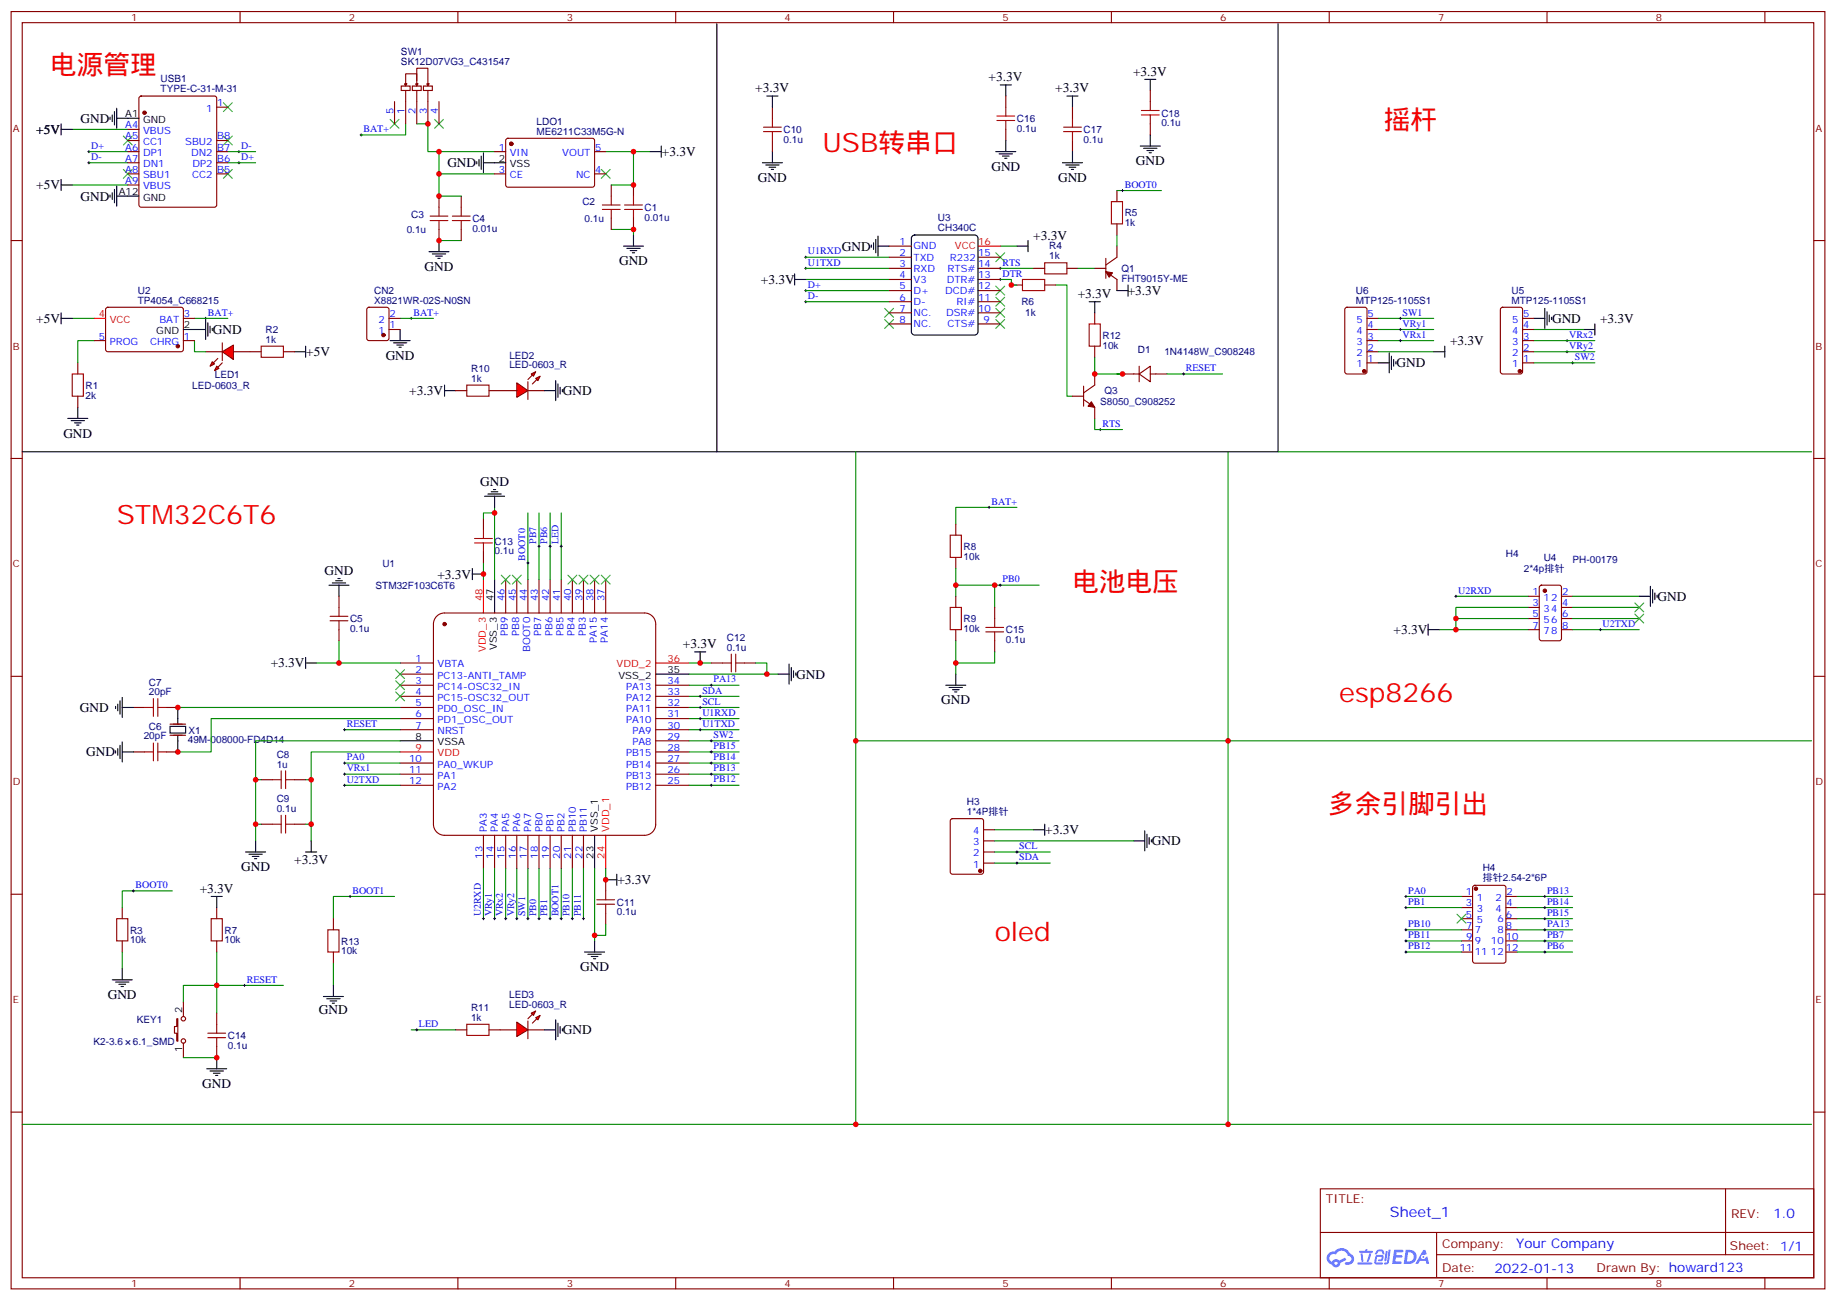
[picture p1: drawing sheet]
<svg xmlns="http://www.w3.org/2000/svg" width="583mm" height="413mm" viewBox="0 0 583 413" stroke-linecap="round" stroke-linejoin="round" font-family="sans-serif">
<g fill="none" stroke="#870000" stroke-width=".35">
<path d="M3.5 3.7h575.8v405.3h-575.8zM7.1 7.2h568.6v398.3h-568.6zM76.2 3.7v3.5M145.3 3.7v3.5M214.5 3.7v3.5M283.6 3.7v3.5M352.8 3.7v3.5M421.9 3.7v3.5M491.1 3.7v3.5M560.2 3.7v3.5M3.5 76.3h3.6M575.7 76.3h3.6"/>
<path d="M3.5 145.5h3.6M575.7 145.5h3.6M3.5 214.6h3.6M575.7 214.6h3.6M3.5 283.8h3.6M575.7 283.8h3.6M3.5 352.9h3.6M575.7 352.9h3.6M419.1 377.3h156.6v28.2h-156.6zM547.7 377.3v20.9M419.1 391.1h156.5M456 398.2h119.6"/>
<path d="M456 391.1v14.1M76.2 405.5v3.5M145.3 405.5v3.5M214.5 405.5v3.5M283.6 405.5v3.5M352.8 405.5v3.5M421.9 405.5v3.5M491.1 405.5v3.5M560.2 405.5v3.5"/>
</g>
<g fill="#5487ff">
<path d="M442.5 396.6h2.6l.3 .2-.1 .5-2 .1-.1 .9h1.6l.4 .4-.4 .4h-1.7l-.2 1.2h1.8l.2 .4-.2 .3-2.8 .1z"/>
<path d="M451.8 396.7h.7l.3 1.3-.6 .3a.74 .74 0 0 0-1.1 .3 .74 .74 0 0 0 .5 1 .74 .74 0 0 0 .9-.6l.5-.3 .6 2.3h-.8l-.2-.9h-1.9l-.5 .9h-.9z"/>
<path d="M439.9 397h.6l-.4 3a.31 .31 0 0 1-.4 .2 .31 .31 0 0 1-.2-.3z"/>
<path d="M440.8 396.6h.6l-.5 3.9a.89 .89 0 0 1-.7 .7 .89 .89 0 0 1-.9-.3l1-.4z"/>
<path d="M437.2 396.7l.6-.2 1.1 .1 .5 1.4-.5 .1-.3-1h-.9l-.7 1-.6-.1z"/>
<path d="M436.8 398.4l1.8-.2a1.04 1.04 0 0 1 .6 1.1 1.04 1.04 0 0 1-.9 .9h-.6a.29 .29 0 0 1-.3-.3 .29 .29 0 0 1 .3-.3h.7l.2-.8-1.5 .1-.3 1.7 1.9 .1a.29 .29 0 0 1 .3 .3 .29 .29 0 0 1-.3 .2h-2l-.4-.3 .2-2z"/>
<path d="M430.9 400.7h4.4a.3 .3 0 0 1 .3 .3 .3 .3 0 0 1-.3 .3h-4.3z"/>
<path d="M434.7 397.7l.6 .1a4 4 0 0 1-1.2 2.7l-.2-.2z"/>
<path d="M431.9 397.8h.6l.3 2.4-.3 .3-.3-.2z"/>
<path d="M431.5 397l1.9-.1 .2-.5h.5l-.1 .5h1.5a.29 .29 0 0 1 .3 .4 .29 .29 0 0 1-.3 .2h-3.9z"/>
<path d="M446.2 396.6l-.6 4.5h1.4a2.27 2.27 0 0 0 2.7-2.3 2.27 2.27 0 0 0-2.7-2.2zM447 397.4a1.5 1.5 0 0 1 1.8 1.5 1.5 1.5 0 0 1-1.9 1.4h-.3z"/>
<path d="M421.8 397.8a2.09 2.09 0 0 0 1 3.5 1.37 1.37 0 0 0 1.5 .9 1.37 1.37 0 0 0 1.1-1.4l1.9-1-.4-.7-1.8 .9a1.4 1.4 0 0 0-2.3 .4 1.32 1.32 0 0 1-.7-1.8 1.32 1.32 0 0 1 2-.5 2.02 2.02 0 0 1 2-1.2 2.02 2.02 0 0 1 1.8 1.6 1.09 1.09 0 0 1 1 1.4 1.09 1.09 0 0 1-1.5 .7 .41 .41 0 0 0-.5 .3 .41 .41 0 0 0 .4 .5 1.89 1.89 0 0 0 2.4-1.2 1.89 1.89 0 0 0-1.2-2.4 2.98 2.98 0 0 0-5-.7l-1 .2zM423.6 400.9a.52 .52 0 0 1 1 0 .52 .52 0 0 1-1 0z"/>
<circle cx="451.8" cy="398.9" r=".28"/>
</g>
<g fill="#870000" stroke="#870000" stroke-width=".35">
<circle cx="141.1" cy="198" r=".53"/>
<circle cx="121.7" cy="106.3" r=".53"/>
<circle cx="162.3" cy="45.6" r=".53"/>
</g>
<g fill="none" stroke="#870000" stroke-width=".35">
<path d="M125.2 32.2v7.1M127.4 27.3h2.8v1.4h-2.8zM128.4 26.6h.7l-.3 .7zM128.8 27v-3.6h3.5v3.9M128.8 28.7v10.6M130.9 27.3h2.8v1.4h-2.8zM131.9 26.6h.7l-.3 .7zM132.3 25.5v-3.8h3.5v5.3M132.3 28.7v10.6M134.4 27.3h2.8v1.4h-2.8zM135.5 26.6h.7l-.4 .7zM135.8 28.7v10.6"/>
<path d="M139.3 32.2v7.1M157 48.1h3.5M157 55.2h3.5M160.7 44.1l.5-.2h27.1l.4 .7v14.4l-.7 .4-27.1-.1-.4-.6v-14.1zM188.7 48.1h3.6M188.7 55.2h3.6M194 58.7v3.5M201.1 58.7v3.5M139.3 62.2v3.6M139.3 72.8v3.5M146.4 62.2v3.6M146.4 72.8v3.5"/>
<path d="M194 69.3v3.5M201.1 69.3v3.5M116.7 97.7l.4-.2h5.7l.6 .4 .1 9.5-.5 .6-5.9 .1-.6-.5-.1-9.4zM79.4 111.6h3.5M90 111.6h3.5M123.5 104.6h3.5M123.5 101h3.5M138.6 195.6a3.5 3.5 0 0 1 2.5-1.1h63.5a3.5 3.5 0 0 1 3.5 3.5v63.5a3.5 3.5 0 0 1-3.5 3.6h-63.5a3.5 3.5 0 0 1-3.5-3.6v-63.5a3.5 3.5 0 0 1 1-2.4zM160.5 183.9v10.6M164 183.9v10.6M167.6 183.9v10.6M171.1 183.9v10.6"/>
<path d="M174.6 183.9v10.6M178.2 183.9v10.6M181.7 183.9v10.6M185.2 183.9v10.6M188.7 183.9v10.6M192.3 183.9v10.6M127 210.4h10.6M127 213.9h10.6M127 217.5h10.6M208.1 217.5h10.6M127 221h10.6M127 224.5h10.6"/>
<path d="M127 228h10.6M127 231.6h10.6M208.1 221h10.6M208.1 224.5h10.6M208.1 228h10.6M208.1 231.6h10.6M208.1 238.6h10.6M208.1 235.1h10.6M127 242.1h10.6M127 245.7h10.6M127 249.2h10.6M208.1 242.1h10.6"/>
<path d="M208.1 245.7h10.6M208.1 249.2h10.6M153.5 265.1v10.6M157 265.1v10.6M160.5 265.1v10.6M164 265.1v10.6M167.6 265.1v10.6M171.1 265.1v10.6M174.6 265.1v10.6M178.2 265.1v10.6M181.7 265.1v10.6M185.2 265.1v10.6"/>
</g>
<g fill="none" stroke="#000" stroke-width=".35">
<path d="M151.3 51.3v.7M152 50.6v2.1M152.8 49.5v4.3M153.5 51.6h7M153.5 48.5v6.3M206.4 48.1h3.5M209.9 46.4v3.5M136.2 79.9h6.3M139.3 76.3v3.6M197.9 78.1h6.4M199 78.8h4.2M200 79.5h2.1"/>
<path d="M201.1 74.6v3.5M137.2 80.6h4.3M138.3 81.3h2.1M139 82h.7M200.7 80.2h.7M93.5 111.6h3.5M97 109.9v3.5M123.8 108.1h6.4M124.9 108.8h4.2M125.9 109.5h2.2M126.6 110.2h.8M127 104.6v3.5"/>
<path d="M157 183.9v10.6M208.1 213.9h10.6M127 235.1h10.6M188.7 265.1v10.6"/>
</g>
<path d="M153.5 183.9v10.6M208.1 210.4h10.6M127 238.6h10.6M192.3 265.1v10.6" fill="none" stroke="#f00" stroke-width=".35"/>
<path d="M114.3 42.8h.7M114.7 42.5v.7M130.2 101h.7M130.5 100.7v.7" fill="none" stroke="#000" stroke-width=".32"/>
<path d="M128.8 39.3v3.5h-14.1M132.3 39.3h3.5v8.8h21.2M139.3 55.2v7h7.1M139.3 48.1v7.1h17.7M192.3 48.1h14.1M201.1 48.1v10.6h-7.1M139.3 76.3h7.1M194 72.8h7.1v1.8M127 101h10.6" fill="none" stroke="#008700" stroke-width=".35"/>
<g fill="none" stroke="#a10000" stroke-width=".35">
<path d="M136.5 70h5.7M136.5 68.6h5.7M139.3 65.8v2.8M139.3 70v2.8M143.6 70h5.6M143.6 68.6h5.6M146.4 65.8v2.8M146.4 70v2.8M191.2 65.1h5.6M191.2 66.5h5.6M194 62.2v2.9M194 66.5v2.8"/>
<path d="M198.3 65.1h5.6M198.3 66.5h5.6M201.1 62.2v2.9M201.1 66.5v2.8M82.9 109.9h7.1v3.5h-7.1z"/>
</g>
<path d="M123.8 37.9l2.8 2.8M126.6 37.9l-2.8 2.8M137.9 37.9l2.9 2.8M140.8 37.9l-2.9 2.8M190.9 53.8l2.8 2.8M193.7 53.8l-2.8 2.8" fill="none" stroke="#3c3" stroke-width=".35"/>
<g fill="#f00" stroke="#870000" stroke-width=".35">
<path d="M70.6 111.6l3.5-2.1v4.6z"/>
<path d="M70.6 108.8v5.6z"/>
</g>
<g fill="#870000" stroke="#870000" stroke-width=".35">
<path d="M70.6 115.1l-1.5 1.5z"/>
<path d="M67.7 115.1l1.4-1.4z"/>
</g>
<g fill="#f00" stroke="#870000" stroke-width=".35">
<path d="M68.8 116.2l.7 .7-1.4 .7z"/>
<path d="M67.4 114.8l.7 .7-1.4 .7z"/>
</g>
<g fill="none" stroke="#870000" stroke-width=".35">
<path d="M44.3 30.7l.5-.2h23.3l.5 .2 .2 .5v33.9l-.2 .5-.5 .2h-23.3l-.5-.3-.2-.4v-33.9zM68.8 34h3.5M245.2 34v3.5M40.6 41.1h3.5M40.6 44.6h3.5M40.6 48.1h3.5M40.6 51.6h3.5M40.6 55.2h3.5M40.6 58.7h3.5M68.8 44.6h3.5M68.8 48.1h3.5M68.8 51.6h3.5"/>
<path d="M68.8 55.2h3.5M245.2 44.6v3.5M282.2 78.1h7.1M354.5 60.5v3.5M354.5 71v3.6M354.5 78.1v3.5l-3.5 2.5M33.7 97.7l.5-.2 23.6 .1 .4 .6-.1 13-.6 .4h-23.6l-.4-.7v-12.7zM282.2 81.6h7.1M282.2 85.2h7.1M282.2 88.7h7.1M282.2 92.2h7.1M282.2 95.7h7.1"/>
<path d="M282.2 99.3h7.1M310.4 81.6h7.1M310.4 85.2h7.1M310.4 88.7h7.1M310.4 92.2h7.1M310.4 95.7h7.1M310.4 99.3h7.1M321 90.5h3.6M328.1 85.2h3.5M331.6 90.5h3.5M338.7 85.2h3.5M347.5 85.2h3.5"/>
<path d="M351 86.2l3.5 2.5v3.5M351 82v6.3M24.7 115.1v3.6M30 108.1h3.5M58.2 108.1h3.5M58.2 101h3.5M65.3 111.6h5.3M74.1 111.6h5.3M282.2 102.8h7.1M310.4 102.8h7.1M347.5 118.7v3.5l-3.5 2.5M24.7 125.7v3.6"/>
<path d="M144.6 124h3.6M155.2 124h3.5M340.4 125.7h3.6M344 122.6v6.3M344 126.8l3.5 2.5v3.5M153.5 164.5v3.6M153.5 175.1v3.5M303.4 166.3v3.5M303.4 176.9v3.5M107.6 189.2v3.6M107.6 199.8v3.5M303.4 189.2v3.6"/>
<path d="M303.4 199.8v3.5M315.7 192.8v3.5M225.8 210.4h3.5M236.4 210.4h3.5M315.7 203.3v3.6M42.3 238.6h3.6M42.3 224.5h3.6M52.9 238.6h3.5M52.9 224.5h3.5M54 229.8h4.9M54 233.3h4.9M82.9 247.4h3.5"/>
<path d="M93.5 247.4h3.5M82.9 261.5h3.5M93.5 261.5h3.5M192.3 279.2v3.5M38.8 288v3.5M38.8 298.6v3.5M68.8 288v3.5M68.8 298.6v3.5M192.3 289.8v3.5M58.2 318v4.6M56.1 323.3h.3v7h-.3v-2.4h-.7v-2.1h.7zM58.2 331v4.6"/>
<path d="M68.8 321.5v3.5M68.8 332.1v3.5"/>
<circle cx="58.2" cy="323.3" r=".71"/>
<circle cx="58.2" cy="330.3" r=".71"/>
</g>
<g fill="none" stroke="#008700" stroke-width=".35">
<path d="M22.9 58.7h17.7M22.9 41.1h17.7M28.2 51.6h12.4M28.2 48.1h12.4M72.3 51.6h8.8M72.3 48.1h8.8M317.5 78.1h5.3M354.5 74.6v3.5M354.5 60.5h14.2M255.8 95.7h26.4M255.8 92.2h26.4M255.8 88.7h26.4"/>
<path d="M255.8 85.2h26.4M255.8 81.6h26.4M317.5 85.2h10.6M317.5 88.7h3.5v1.8h1.8M335.1 90.5h3.6v35.2h1.7M342.2 85.2h5.3M22.9 101h7.1M30 108.1h-5.3v7M61.7 108.1v3.5h3.6M61.7 101h10.6M347.5 113.4v5.3h8.8h-1.8M486.8 115.1h19.4"/>
<path d="M486.8 111.6h19.4M486.8 108.1h19.4M486.8 104.6h15.9M347.5 132.8v3.5h8.8M271.6 143.4v213.4h-264.5M389.8 143.4v91.7h-118.2M405.7 143.4h169.3M153.5 178.6v5.3M157 162.8h-3.5v1.7M157 161v22.9M167.6 162.8v21.1M322.8 161h-19.4v5.3"/>
<path d="M303.4 180.4v8.8M303.4 185.7h26.4M315.7 185.7v7.1M100.5 210.4h26.5M107.6 203.3v7.1M218.7 210.4h7.1M218.7 213.9h28.2M239.9 210.4h3.5v3.5M303.4 203.3v10.6M315.7 206.9v3.5h-12.3M56.4 224.5h70.6M109.4 231.6h17.6"/>
<path d="M127 228h-60v10.6h-10.6M127 235.1h-45.9v31.7M127 238.6h-28.2v28.2M218.7 235.1h15.9M81.1 247.4h1.8M97 247.4h1.8M109.4 245.7h17.6M81.1 261.5h1.8M97 261.5h1.8M157 275.7v15.8M160.5 275.7v15.8M164 275.7v15.8"/>
<path d="M167.6 275.7v15.8M171.1 275.7v15.8M188.7 275.7v22.9M192.3 275.7v3.5M54.7 282.7h-15.9v5.3M192.3 293.3v3.5h-3.6M38.8 302.1v5.3M68.8 302.1v19.4M90 312.7h-31.8v5.3M58.2 335.6h10.6"/>
</g>
<g fill="none" stroke="#000" stroke-width=".35">
<path d="M227.5 7.5v135.9h-220.4M405.7 7.5v135.9h-178.2M19.4 39.3v3.5M34.9 37.2v.7M35.6 36.5v2.1M36.3 35.4v4.3M37 34.4v6.3M37 37.5h7.1M243.4 30.5h3.5M245.2 30.5v3.5M19.4 41.1h3.5M19.4 56.9v3.6"/>
<path d="M19.4 58.7h3.5M37 59.1v6.3M242 51.6h6.4M243.1 52.4h4.2M244.1 53.1h2.1M244.8 53.8h.7M245.2 48.1v3.5M34.9 61.9v.7M35.6 61.2v2.1M36.3 60.1v4.2M37 62.2h7.1M276.6 77.8v.7"/>
<path d="M277.3 77v2.2M278 76v4.2M278.7 78.1h3.5M278.7 74.9v6.4M289.5 75l.8-.4h19.1l.8 .4 .2 .6v29.7l-.4 .8-.6 .2h-19.1l-.8-.5-.2-.5v-29.7zM322.8 78.1h3.5M326.3 76.3v3.6M19.4 99.3v3.5M252.2 88.7h3.6M252.2 86.9v3.6M354.5 92.2h3.6M358.1 90.5v3.5"/>
<path d="M490.4 97.9v6.3M491.1 98.9v4.3M491.8 100v2.1M19.4 101h3.5M58.2 104.6h7.1M65.3 101.4v6.3M66 102.4v4.3M66.7 103.5v2.1M67.4 104.2v.7M486.8 101h3.6M492.5 100.7v.7M502.7 104.6h3.5"/>
<path d="M506.2 102.8v3.5M21.5 132.8h6.4M22.6 133.5h4.2M23.6 134.2h2.2M24.3 134.9h.7M24.7 129.3v3.5M141.1 124h3.5M141.1 122.2v3.5M153.8 157.5h6.4M154.9 156.8h4.2M155.9 156.1h2.1M156.6 155.4h.7"/>
<path d="M157 157.5v3.5M104.4 185.7h6.4M105.5 185h4.2M106.5 184.3h2.2M107.2 183.6h.7M107.6 185.7v3.5M149.9 182.2h3.6M149.9 180.4v3.5M97 210.4h3.5M97 208.6v3.6M220.5 206.9h3.5M222.2 206.9v3.5"/>
<path d="M246.9 213.9h3.6M250.5 210.7v6.4M251.2 211.8v4.2M251.9 212.9v2.1M252.6 213.6v.7M300.2 217.5h6.4M301.3 218.2h4.2M302.3 218.9h2.1M303 219.6h.7M303.4 213.9v3.6M36.7 224.2v.7M36.7 238.3v.7"/>
<path d="M37.4 223.4v2.2M37.4 237.6v2.1M38.1 222.4v4.2M38.1 236.5v4.2M38.8 238.6h3.5M38.8 221.3v6.4M38.8 235.4v6.4M38.8 224.5h3.5M54 230.5h4.9v2.1h-4.9zM56.4 224.5v5.3M56.4 233.3v5.3M78 270.4h6.3"/>
<path d="M79 271.1h4.3M80.1 271.8h2.1M80.8 272.5h.7M81.1 266.8v3.6M97 270.4h3.5M98.8 266.8v3.6M192.3 279.2h3.5M195.8 277.4v3.6M67 284.5h3.6M68.8 284.5v3.5M188.7 298.6v3.5M35.6 310.9h6.4"/>
<path d="M36.7 311.6h4.2M37.7 312.3h2.2M38.5 313.1h.7M38.8 307.4v3.5M185.6 302.1h6.3M186.6 302.8h4.3M187.7 303.5h2.1M188.4 304.2h.7M65.6 339.2h6.4M66.7 339.9h4.2M68.8 335.6v3.6M67.7 340.6h2.1"/>
<path d="M68.4 341.3h.7"/>
</g>
<g fill="none" stroke="#000" stroke-width=".32">
<path d="M27.9 51.6h.7M27.9 48.1h.7M28.2 47.8v.7M28.2 51.3v.7M75.5 51.6h.7M75.5 48.1h.7M75.8 47.8v.7M75.8 51.3v.7M356 60.5h.7M356.3 60.1v.7M255.4 85.2h.7M255.4 95.7h.7"/>
<path d="M255.4 92.2h.7M255.4 81.6h.7M255.8 81.3v.7M255.8 84.8v.7M255.8 91.9v.7M255.8 95.4v.7M317.1 88.7h.8M317.1 85.2h.8M317.5 84.8v.7M317.5 88.3v.7M64.9 101h.7M65.3 100.7v.7"/>
<path d="M497.1 111.6h.7M497.1 108.1h.7M497.4 107.7v.7M497.4 111.3v.7M498.8 115.1h.7M499.2 114.8v.7M348.9 136.3h.7M349.2 136v.7M167.2 178.6h.7M167.6 178.3v.7M313.6 161h.7M314 160.7v.7"/>
<path d="M317.1 185.7h.8M317.5 185.3v.8M109 231.6h.7M109.4 231.2v.7M225.4 235.1h.7M225.8 234.7v.7M109 245.7h.7M109.4 245.3v.7M42 282.7h.7M42.3 282.4v.7M156.6 291.5h.7M157 291.2v.7"/>
<path d="M160.2 291.5h.7M160.5 291.2v.7M163.7 291.5h.7M164 291.2v.7M167.2 291.5h.7M167.6 291.2v.7M170.7 291.5h.7M171.1 291.2v.7M77.3 312.7h.7M77.6 312.3v.8"/>
</g>
<g fill="none" stroke="#a10000" stroke-width=".35">
<path d="M245.2 37.5v2.9M242.4 41.8h5.6M242.4 40.4h5.6M245.2 41.8v2.8M352.8 64h3.5v7h-3.5zM324.6 88.7h7v3.5h-7zM331.6 83.4h7.1v3.5h-7.1zM22.9 118.7h3.6v7h-3.6zM148.2 122.2h7v3.5h-7zM150.6 170.9h5.7M150.6 172.3h5.7M153.5 168.1v2.8"/>
<path d="M153.5 172.3v2.8M301.6 169.8h3.6v7.1h-3.6zM104.8 195.6h5.6M104.8 197h5.6M107.6 192.8v2.8M107.6 197v2.8M301.6 192.8h3.6v7h-3.6zM312.9 199.1h5.7M315.7 196.3v2.8M229.3 210.4h2.8M232.1 207.6v5.6M233.5 210.4h2.9"/>
<path d="M233.5 207.6v5.6M312.9 200.5h5.7M315.7 200.5v2.8M45.9 238.6h2.8M45.9 224.5h2.8M48.7 221.7v5.6M48.7 235.8v5.6M50.1 238.6h2.8M50.1 221.7v5.6M50.1 235.8v5.6M50.1 224.5h2.8M86.4 247.4h2.9"/>
<path d="M89.3 244.6v5.7M89.3 258.7v5.7M90.7 247.4h2.8M90.7 244.6v5.7M90.7 258.7v5.7M86.4 261.5h2.9M90.7 261.5h2.8M37 291.5h3.6v7.1h-3.6zM67 291.5h3.6v7.1h-3.6zM189.4 286.9h5.7M189.4 285.5h5.7M192.3 282.7v2.8"/>
<path d="M192.3 286.9v2.9M66 327.9h5.6M66 329.3h5.6M68.8 325v2.9M68.8 329.3v2.8"/>
</g>
<g fill="#870000" stroke="#870000" stroke-width=".35">
<path d="M346.4 127.5l1.1 1.8-2.1-.4z"/>
<path d="M351 86.2l2.1 .4-1 1.4z"/>
<circle cx="56.4" cy="109.9" r=".53"/>
<circle cx="45.9" cy="35.8" r=".53"/>
</g>
<path d="M310.4 78.1h7.1M30 101h3.5" fill="none" stroke="#f00" stroke-width=".35"/>
<g fill="none" stroke="#3c3" stroke-width=".35">
<path d="M70.9 32.6l2.8 2.8M73.7 32.6l-2.8 2.8M39.2 53.8l2.8 2.8M39.2 43.2l2.8 2.8M42 53.8l-2.8 2.8M42 43.2l-2.8 2.8M70.9 43.2l2.8 2.8M70.9 53.8l2.8 2.8M73.7 43.2l-2.8 2.8M73.7 53.8l-2.8 2.8M280.8 97.9l2.8 2.8M283.6 97.9l-2.8 2.8"/>
<path d="M316.1 97.9l2.8 2.8M316.1 94.3l2.8 2.9M316.1 90.8l2.8 2.8M316.1 80.2l2.8 2.8M318.9 97.9l-2.8 2.8M318.9 94.3l-2.8 2.9M318.9 90.8l-2.8 2.8M318.9 80.2l-2.8 2.8M280.8 101.4l2.8 2.8M283.6 101.4l-2.8 2.8M316.1 101.4l2.8 2.8M318.9 101.4l-2.8 2.8"/>
<path d="M125.6 212.5l2.8 2.8M125.6 216l2.8 2.9M125.6 219.6l2.8 2.8M128.4 212.5l-2.8 2.8M128.4 216l-2.8 2.9M128.4 219.6l-2.8 2.8"/>
</g>
<g fill="#f00" stroke="#870000" stroke-width=".35">
<path d="M164 121.5l3.6 2.5-3.6 2.1z"/>
<path d="M167.6 121.1v5.7z"/>
</g>
<g fill="#870000" stroke="#870000" stroke-width=".35">
<path d="M167.6 120.4l1.4-1.4z"/>
<path d="M169 121.8l1.4-1.4z"/>
</g>
<g fill="#f00" stroke="#870000" stroke-width=".35">
<path d="M168.6 118.7l1.4-.7-.7 1.4z"/>
<path d="M170 120.1l1.4-.7-.7 1.4z"/>
</g>
<g fill="none" stroke="#870000" stroke-width=".35">
<path d="M158.7 124h5.3M167.6 124h5.3M485.1 189.2h3.5M485.1 199.8h3.5M485.1 192.8h3.5M485.1 196.3h3.5M488.8 185.9l.5-.2h5.6l.7 .4 .1 16.5-.5 .7h-5.9l-.6-.4-.1-16.5zM495.7 189.2h3.5M495.7 199.8h3.5M495.7 192.8h3.5M495.7 196.3h3.5M301.9 260l.4-.2h9.2l.7 .4v16.5l-.5 .7h-9.4l-.6-.4-.1-16.5z"/>
<path d="M312.2 273.9h3.5M312.2 270.4h3.5M312.2 266.8h3.5M312.2 263.3h3.5M463.9 298.6h3.5M463.9 295.1h3.5M463.9 291.5h3.5M463.9 288h3.5M463.9 284.5h3.5M467.7 281.2l.4-.2h9.2l.7 .4v23.5l-.4 .7h-9.5l-.6-.4-.1-23.5zM478 298.6h3.5M478 295.1h3.5"/>
<path d="M478 291.5h3.5M478 288h3.5M478 284.5h3.5M463.9 302.1h3.5M478 302.1h3.5M144.6 326.8h3.6M155.2 326.8h3.5"/>
</g>
<g fill="none" stroke="#000" stroke-width=".35">
<path d="M172.9 124h3.5M176.4 120.8v6.3M177.1 121.8v4.3M177.8 122.9v2.1M178.5 123.6v.7M453.3 199.8h3.5M453.3 198v3.6M520.3 189.2h3.6M523.9 186.1v6.3M524.6 187.1v4.2M525.3 188.2v2.1M526 188.9v.7"/>
<path d="M328.1 263.3h3.5M331.6 261.5v3.6M359.8 266.8h3.6M363.4 263.7v6.3M364.1 264.7v4.3M364.8 265.8v2.1M365.5 266.5v.7"/>
</g>
<g fill="none" stroke="#008700" stroke-width=".35">
<path d="M171.1 162.8v21.1M174.6 162.8v21.1M178.2 162.8v21.1M462.1 189.2h23M462.1 196.3h23M462.1 199.8h23M485.1 192.8h-23v7h-5.3M499.2 189.2h21.1M499.2 196.3h21.1M499.2 199.8h21.1M499.2 192.8h21.1M218.7 217.5h15.9"/>
<path d="M218.7 231.6h15.9M218.7 224.5h15.9M218.7 221h15.9M218.7 238.6h15.9M218.7 228h15.9M575 235.1h-185.2v121.7h-118.2M109.4 249.2h17.6M109.4 242.1h17.6M218.7 249.2h15.9M218.7 242.1h15.9M218.7 245.7h15.9M153.5 275.7v15.8"/>
<path d="M174.6 275.7v15.8M178.2 275.7v15.8M181.7 275.7v15.8M185.2 275.7v15.8M315.7 263.3h12.4M315.7 266.8h44.1M315.7 270.4h17.7M315.7 273.9h17.7M446.3 288h17.6M446.3 284.5h17.6M446.3 295.1h17.6M446.3 298.6h17.6"/>
<path d="M481.5 284.5h17.7M481.5 295.1h17.7M481.5 298.6h17.7M481.5 288h17.7M481.5 291.5h17.7M446.3 302.1h17.6M481.5 302.1h17.7M130.5 326.8h14.1M389.8 356.8h185.2"/>
</g>
<g fill="none" stroke="#000" stroke-width=".32">
<path d="M170.7 173.4h.7M171.1 173v.7M174.3 173.4h.7M174.6 173v.7M177.8 173.4h.7M178.2 173v.7M461.8 189.2h.7M462.1 188.9v.7M507.6 199.8h.8M508 199.5v.7M225.4 217.5h.7M225.8 217.1v.7"/>
<path d="M221.9 221h.7M221.9 224.5h.7M221.9 231.6h.7M221.9 228h.7M222.2 220.6v.7M222.2 224.2v.7M222.2 227.7v.7M222.2 231.2v.7M225.4 238.6h.7M225.8 238.3v.7M109 249.2h.7M109 242.1h.7"/>
<path d="M109.4 241.8v.7M109.4 248.8v.8M225.4 249.2h.7M225.4 242.1h.7M225.4 245.7h.7M225.8 241.8v.7M225.8 245.3v.7M225.8 248.8v.8M322.4 270.4h.7M322.4 273.9h.7M322.8 270v.7M322.8 273.5v.7"/>
<path d="M153.1 291.5h.7M153.5 291.2v.7M174.3 291.5h.7M174.6 291.2v.7M177.8 291.5h.7M178.2 291.2v.7M181.3 291.5h.7M181.7 291.2v.7M184.9 291.5h.7M185.2 291.2v.7M445.9 284.5h.7M445.9 288h.7"/>
<path d="M445.9 295.1h.7M445.9 298.6h.7M446.3 284.1v.7M446.3 287.7v.7M446.3 294.7v.7M446.3 298.2v.7M490 291.5h.7M490 284.5h.7M490 288h.7M490 295.1h.7M490 298.6h.7M490.4 284.1v.7"/>
<path d="M490.4 287.7v.7M490.4 291.2v.7M490.4 294.7v.7M490.4 298.2v.7M445.9 302.1h.7M446.3 301.8v.7M490 302.1h.7M490.4 301.8v.7M131.9 326.8h.7M132.3 326.5v.7"/>
</g>
<g fill="#870000" stroke="#870000" stroke-width=".35">
<circle cx="311.1" cy="276.4" r=".53"/>
<circle cx="490.4" cy="187.5" r=".53"/>
<circle cx="468.5" cy="282" r=".53"/>
</g>
<path d="M148.2 325h7v3.6h-7z" fill="none" stroke="#a10000" stroke-width=".35"/>
<g fill="#f00" stroke="#870000" stroke-width=".35">
<path d="M164 324.3l3.6 2.5-3.6 2.1z"/>
<path d="M167.6 324v5.6z"/>
</g>
<g fill="#870000" stroke="#870000" stroke-width=".35">
<path d="M169 321.9l-1.4 1.4z"/>
<path d="M169 324.7l1.4-1.4z"/>
</g>
<g fill="#f00" stroke="#870000" stroke-width=".35">
<path d="M168.6 321.5l1.4-.7-.7 1.4z"/>
<path d="M170 322.9l1.4-.7-.7 1.4z"/>
</g>
<g fill="none" stroke="#870000" stroke-width=".35">
<path d="M319.3 30.5v3.5M340.4 34v3.5M365.1 28.7v3.5M365.1 39.3v3.5M319.3 41.1v3.5M340.4 44.6v3.5M347.5 99.3v3.5M427.1 97.7l.5-.2h5.6l.7 .4v20.1l-.4 .6-5.9 .1-.7-.5v-20zM476.5 97.7l.5-.2h5.6l.7 .4v20.1l-.5 .6-5.8 .1-.7-.5-.1-20zM347.5 109.9v3.5M356.3 118.7h5.3M361.6 118.7l3.5-2.5v4.9z"/>
<path d="M361.6 116.2v4.9M365.1 118.7h5.3M433.9 115.1h3.5M433.9 111.6h3.5M433.9 108.1h3.5M433.9 104.6h3.5M433.9 101h3.5M483.3 115.1h3.5M483.3 111.6h3.5M483.3 108.1h3.5M483.3 104.6h3.5M483.3 101h3.5"/>
<path d="M105.8 291.5v3.6M105.8 302.1v3.5M158.7 326.8h5.3M167.6 326.8h5.3"/>
</g>
<g fill="none" stroke="#000" stroke-width=".35">
<path d="M317.5 27h3.5M319.3 27v3.5M338.7 30.5h3.5M340.4 30.5v3.5M363.4 25.2h3.5M365.1 25.2v3.5M316.1 48.1h6.3M317.1 48.8h4.3M318.2 49.5h2.1M318.9 50.2h.7M319.3 44.6v3.5M337.3 51.6h6.3"/>
<path d="M338.3 52.4h4.2M339.4 53.1h2.1M340.1 53.8h.7M340.4 48.1v3.5M361.9 46.4h6.4M363 47.1h4.2M364.1 47.8h2.1M364.8 48.5h.7M365.1 42.8v3.6M345.7 95.7h3.5M347.5 95.7v3.6M437.4 115.1h3.6"/>
<path d="M441 112v6.3M441.7 113v4.3M442.4 114.1v2.1M443.1 114.8v.7M455.1 111.6h3.5M458.6 109.9v3.5M102.7 316.2h6.3M103.7 316.9h4.2M104.8 317.6h2.1M105.5 318.3h.7M105.8 312.7v3.5M172.9 326.8h3.5"/>
<path d="M176.4 323.6v6.4M177.1 324.7v4.2M177.8 325.8v2.1M178.5 326.5v.7"/>
</g>
<g fill="none" stroke="#a10000" stroke-width=".35">
<path d="M316.4 38.2h5.7M316.4 36.8h5.7M319.3 34v2.8M319.3 38.2v2.9M340.4 37.5v2.9M362.3 36.5h5.6M362.3 35.1h5.6M365.1 32.2v2.9M365.1 36.5v2.8M337.6 41.8h5.7M337.6 40.4h5.7M340.4 41.8v2.8"/>
<path d="M345.7 102.8h3.5v7.1h-3.5zM104.1 295.1h3.5v7h-3.5z"/>
</g>
<path d="M370.4 118.7h17.7M437.4 111.6h17.7M437.4 108.1h17.7M437.4 104.6h17.7M437.4 101h17.7M125.2 284.5h-19.4v7M105.8 305.6v7.1" fill="none" stroke="#008700" stroke-width=".35"/>
<path d="M375.4 118.7h.7M375.7 118.3v.7M444.1 108.1h.8M444.1 104.6h.8M444.1 101h.8M444.5 100.7v.7M444.5 104.2v.7M444.5 107.7v.7M110.8 284.5h.7M111.1 284.1v.7" fill="none" stroke="#000" stroke-width=".32"/>
<g fill="none" stroke="#3c3" stroke-width=".35">
<path d="M159.1 182.5l2.8 2.8M161.9 182.5l-2.8 2.8M162.6 182.5l2.9 2.8M165.5 182.5l-2.9 2.8M180.3 182.5l2.8 2.8M183.1 182.5l-2.8 2.8M183.8 182.5l2.8 2.8M186.6 182.5l-2.8 2.8M187.3 182.5l2.8 2.8M190.1 182.5l-2.8 2.8M190.9 182.5l2.8 2.8M193.7 182.5l-2.8 2.8"/>
<path d="M518.9 191.3l2.9 2.9M518.9 194.9l2.9 2.8M521.8 191.3l-2.9 2.9M521.8 194.9l-2.9 2.8M462.5 290.1l2.8 2.8M465.3 290.1l-2.8 2.8"/>
</g>
<g fill="#870000" stroke="#870000" stroke-width=".35">
<circle cx="482.4" cy="117.8" r=".53"/>
<circle cx="433" cy="117.8" r=".53"/>
</g>
<g fill="#c00">
<circle cx="201.1" cy="72.8" r=".88"/>
<circle cx="139.3" cy="76.3" r=".88"/>
<circle cx="139.3" cy="62.2" r=".88"/>
<circle cx="139.3" cy="55.2" r=".88"/>
<circle cx="201.1" cy="58.7" r=".88"/>
<circle cx="201.1" cy="48.1" r=".88"/>
<circle cx="135.8" cy="39.3" r=".88"/>
<circle cx="139.3" cy="48.1" r=".88"/>
<circle cx="321" cy="90.5" r=".88"/>
<circle cx="107.6" cy="210.4" r=".88"/>
<circle cx="56.4" cy="224.5" r=".88"/>
<circle cx="56.4" cy="238.6" r=".88"/>
<circle cx="98.8" cy="247.4" r=".88"/>
<circle cx="98.8" cy="261.5" r=".88"/>
<circle cx="81.1" cy="247.4" r=".88"/>
<circle cx="81.1" cy="261.5" r=".88"/>
<circle cx="188.7" cy="296.8" r=".88"/>
<circle cx="192.3" cy="279.2" r=".88"/>
<circle cx="243.4" cy="213.9" r=".88"/>
<circle cx="222.3" cy="210.4" r=".88"/>
<circle cx="157" cy="162.8" r=".88"/>
<circle cx="153.5" cy="182.2" r=".88"/>
<circle cx="68.8" cy="312.7" r=".88"/>
<circle cx="68.8" cy="335.6" r=".88"/>
<circle cx="303.4" cy="185.7" r=".88"/>
<circle cx="271.6" cy="235.1" r=".88"/>
<circle cx="315.7" cy="185.7" r=".88"/>
<circle cx="303.4" cy="210.4" r=".88"/>
<circle cx="271.6" cy="356.8" r=".88"/>
<circle cx="389.8" cy="235.1" r=".88"/>
<circle cx="462.1" cy="196.3" r=".88"/>
<circle cx="462.1" cy="199.8" r=".88"/>
<circle cx="389.8" cy="356.8" r=".88"/>
<circle cx="356.3" cy="118.7" r=".88"/>
<circle cx="347.5" cy="118.7" r=".88"/>
</g>
<g font-size="8.5" fill="#f00">
<text x="15.9" y="23.4">电源管理</text>
<text x="439.2" y="41.1">摇杆</text>
<text x="261.1" y="48.1">USB转串口</text>
<text x="37" y="166.3">STM32C6T6</text>
<text x="340.4" y="187.5">电池电压</text>
<text x="425.1" y="222.7">esp8266</text>
<text x="421.6" y="258">多余引脚引出</text>
<text x="315.7" y="298.6">oled</text>
</g>
<text font-size="4.6" fill="#00f" x="441.2" y="386.3">Sheet_1</text>
<g font-size="4.2">
<text x="239.7" y="29.3">+3.3V</text>
<text x="313.8" y="25.8">+3.3V</text>
<text x="335" y="29.3">+3.3V</text>
<text x="359.7" y="24">+3.3V</text>
<text x="25.6" y="38.9">GND</text>
<text x="11.5" y="42.5">+5V</text>
<text x="142" y="53.1">GND</text>
<text x="210.1" y="49.6">+3.3V</text>
<text x="360.5" y="52.5">GND</text>
<text x="240.6" y="57.8">GND</text>
<text x="314.7" y="54.2">GND</text>
<text x="335.9" y="57.8">GND</text>
<text x="11.5" y="60.1">+5V</text>
<text x="25.6" y="63.6">GND</text>
<text x="328" y="76.1">+3.3V</text>
<text x="267.2" y="79.6">GND</text>
<text x="134.8" y="86">GND</text>
<text x="196.5" y="84.2">GND</text>
<text x="241.6" y="90.2">+3.3V</text>
<text x="342.1" y="94.7">+3.3V</text>
<text x="358" y="93.7">+3.3V</text>
<text x="11.5" y="102.5">+5V</text>
<text x="67.6" y="106">GND</text>
<text x="492.7" y="102.4">GND</text>
<text x="507.9" y="102.5">+3.3V</text>
<text x="97.2" y="113.1">+5V</text>
<text x="460.3" y="109.6">+3.3V</text>
<text x="122.4" y="114.2">GND</text>
<text x="443.3" y="116.6">GND</text>
<text x="129.9" y="125.5">+3.3V</text>
<text x="178.7" y="125.4">GND</text>
<text x="20.1" y="138.9">GND</text>
<text x="152.4" y="154.2">GND</text>
<text x="103" y="182.4">GND</text>
<text x="138.8" y="183.6">+3.3V</text>
<text x="526.2" y="190.6">GND</text>
<text x="442.4" y="201.2">+3.3V</text>
<text x="216.8" y="205.7">+3.3V</text>
<text x="85.9" y="211.8">+3.3V</text>
<text x="252.8" y="215.3">GND</text>
<text x="25.4" y="225.9">GND</text>
<text x="298.8" y="223.4">GND</text>
<text x="27.3" y="240">GND</text>
<text x="331.8" y="264.7">+3.3V</text>
<text x="365.7" y="268.2">GND</text>
<text x="93.4" y="274.2">+3.3V</text>
<text x="76.5" y="276.3">GND</text>
<text x="196" y="280.6">+3.3V</text>
<text x="63.4" y="283.5">+3.3V</text>
<text x="184.1" y="308.1">GND</text>
<text x="34.2" y="316.9">GND</text>
<text x="101.2" y="321.9">GND</text>
<text x="178.7" y="328.2">GND</text>
<text x="64.2" y="345.1">GND</text>
</g>
<g font-size="4.2" fill="#00f">
<text x="562.9" y="386.5">1.0</text>
<text x="481.3" y="396.1">Your Company</text>
<text x="474.4" y="403.9">2022-01-13</text>
</g>
<g font-size="3.9" fill="#800">
<text x="420.9" y="381.8">TITLE:</text>
<text x="549.5" y="386.5">REV:</text>
<text x="457.8" y="396">Company:</text>
<text x="549.1" y="396.7">Sheet: 1/1</text>
<text x="457.8" y="403.7">Date:</text>
<text x="506.8" y="403.8">Drawn By: howard123</text>
</g>
<g font-size="3.2" fill="#800">
<text x="41.6" y="6.7">1</text>
<text x="110.8" y="6.7">2</text>
<text x="179.9" y="6.7">3</text>
<text x="249.1" y="6.7">4</text>
<text x="318.2" y="6.7">5</text>
<text x="387.3" y="6.7">6</text>
<text x="456.5" y="6.7">7</text>
<text x="525.6" y="6.7">8</text>
<text x="4.1" y="41.8">A</text>
<text x="576.3" y="41.8">A</text>
<text x="4.1" y="110.9">B</text>
<text x="576.3" y="110.9">B</text>
<text x="4.1" y="180.1">C</text>
<text x="576.3" y="180.1">C</text>
<text x="4.1" y="249.2">D</text>
<text x="576.3" y="249.2">D</text>
<text x="4.1" y="318.3">E</text>
<text x="576.3" y="318.3">E</text>
<text x="41.6" y="408.5">1</text>
<text x="110.8" y="408.5">2</text>
<text x="179.9" y="408.5">3</text>
<text x="249.1" y="408.5">4</text>
<text x="318.2" y="408.5">5</text>
<text x="387.3" y="408.5">6</text>
<text x="456.5" y="408.5">7</text>
<text x="525.6" y="408.5">8</text>
</g>
<g font-size="3.2" fill="#000080">
<text x="127.3" y="17.5">SW1</text>
<text x="127.3" y="20.6">SK12D07VG3_C431547</text>
<text x="51" y="29.2">TYPE-C-31-M-31</text>
<text x="51" y="26">USB1</text>
<text x="170.3" y="39.8">LDO1</text>
<text x="322.8" y="41.8">0.1u</text>
<text x="322.8" y="38.7">C16</text>
<text x="368.7" y="40.1">0.1u</text>
<text x="368.7" y="37">C18</text>
<text x="170.3" y="42.8">ME6211C33M5G-N</text>
<text x="248.7" y="45.3">0.1u</text>
<text x="248.7" y="42.3">C10</text>
<text x="344" y="45.3">0.1u</text>
<text x="344" y="42.3">C17</text>
<text x="184.9" y="65.1">C2</text>
<text x="130.5" y="69.3">C3</text>
<text x="149.9" y="70.4">C4</text>
<text x="185.5" y="70.4">0.1u</text>
<text x="204.6" y="70.1">0.01u</text>
<text x="204.6" y="66.9">C1</text>
<text x="297.7" y="70.1">U3</text>
<text x="357" y="71.8">1k</text>
<text x="357" y="68.7">R5</text>
<text x="129.1" y="73.9">0.1u</text>
<text x="149.9" y="73.6">0.01u</text>
<text x="297.7" y="73.3">CH340C</text>
<text x="333" y="82.3">1k</text>
<text x="333" y="79.2">R4</text>
<text x="356" y="89.5">FHT9015Y-ME</text>
<text x="356" y="86.3">Q1</text>
<text x="43.8" y="93.3">U2</text>
<text x="118.8" y="93.4">CN2</text>
<text x="430.4" y="93.3">U6</text>
<text x="479.8" y="93.3">U5</text>
<text x="43.8" y="96.4">TP4054_C668215</text>
<text x="118.8" y="96.4">X8821WR-02S-N0SN</text>
<text x="324.2" y="96.9">R6</text>
<text x="325.4" y="100.4">1k</text>
<text x="430.4" y="96.4">MTP125-1105S1</text>
<text x="479.8" y="96.4">MTP125-1105S1</text>
<text x="84.3" y="105.6">R2</text>
<text x="350" y="107.5">R12</text>
<text x="84.3" y="108.8">1k</text>
<text x="161.7" y="113.8">LED2</text>
<text x="350" y="110.6">10k</text>
<text x="361.2" y="112.1">D1</text>
<text x="369.6" y="112.7">1N4148W_C908248</text>
<text x="68.2" y="119.8">LED1</text>
<text x="149.6" y="118.1">R10</text>
<text x="161.7" y="116.9">LED-0603_R</text>
<text x="27.2" y="123.3">R1</text>
<text x="61" y="123.3">LED-0603_R</text>
<text x="149.6" y="121.1">1k</text>
<text x="350.6" y="125.1">Q3</text>
<text x="27.2" y="126.5">2k</text>
<text x="349.2" y="128.6">S8050_C908252</text>
<text x="157" y="172.8">C13</text>
<text x="121.4" y="179.9">U1</text>
<text x="157" y="175.9">0.1u</text>
<text x="305.9" y="177.7">10k</text>
<text x="305.9" y="174.5">R8</text>
<text x="478" y="176.9">H4</text>
<text x="490" y="178">U4</text>
<text x="499.2" y="178.6">PH-00179</text>
<text x="483.7" y="181.6">2*4p排针</text>
<text x="119.2" y="186.9">STM32F103C6T6</text>
<text x="111.1" y="197.5">C5</text>
<text x="305.9" y="197.4">R9</text>
<text x="111.1" y="200.6">0.1u</text>
<text x="230.7" y="203.4">C12</text>
<text x="305.9" y="200.6">10k</text>
<text x="319.3" y="201">C15</text>
<text x="230.7" y="206.5">0.1u</text>
<text x="319.3" y="204.1">0.1u</text>
<text x="47.3" y="220.6">20pF</text>
<text x="47.3" y="217.6">C7</text>
<text x="47.3" y="231.7">C6</text>
<text x="59.8" y="232.8">X1</text>
<text x="45.6" y="234.5">20pF</text>
<text x="59.6" y="235.8">49M-008000-FD4D14</text>
<text x="87.9" y="243.6">1u</text>
<text x="87.9" y="240.5">C8</text>
<text x="87.9" y="257.7">0.1u</text>
<text x="87.9" y="254.6">C9</text>
<text x="306.9" y="255.5">H3</text>
<text x="306.9" y="258.7">1*4P排针</text>
<text x="470.7" y="279.7">排针2.54-2*6P</text>
<text x="470.7" y="276.5">H4</text>
<text x="195.8" y="287.5">C11</text>
<text x="195.8" y="290.5">0.1u</text>
<text x="41.3" y="299.4">10k</text>
<text x="41.3" y="296.3">R3</text>
<text x="71.3" y="299.4">10k</text>
<text x="71.3" y="296.3">R7</text>
<text x="108.3" y="299.9">R13</text>
<text x="108.3" y="302.9">10k</text>
<text x="161.6" y="316.7">LED3</text>
<text x="149.5" y="324">1k</text>
<text x="149.5" y="321">R11</text>
<text x="161.6" y="319.8">LED-0603_R</text>
<text x="43.4" y="324.5">KEY1</text>
<text x="72.3" y="329.9">C14</text>
<text x="29.7" y="331.6">K2-3.6</text>
<text x="42.2" y="331.6">6.1_SMD</text>
<text x="72.3" y="332.9">0.1u</text>
</g>
<g font-size="3.2" fill="#00f">
<text x="65.5" y="35.4">1</text>
<text x="69" y="33.7">1</text>
<text x="39.7" y="40.7">A4</text>
<text x="115.4" y="41.9">BAT+</text>
<text x="124.9" y="36" transform="rotate(-90 124.9 36)">5</text>
<text x="128.4" y="36" transform="rotate(-90 128.4 36)">1</text>
<text x="131.9" y="36" transform="rotate(-90 131.9 36)">2</text>
<text x="135.5" y="36" transform="rotate(-90 135.5 36)">3</text>
<text x="139" y="36" transform="rotate(-90 139 36)">4</text>
<text x="28.9" y="47.2">D+</text>
<text x="39.7" y="44.2">A5</text>
<text x="39.7" y="47.8">A6</text>
<text x="45.4" y="42.5">VBUS</text>
<text x="45.4" y="46">CC1</text>
<text x="58.8" y="46">SBU2</text>
<text x="69" y="47.8">B7</text>
<text x="69" y="44.2">B8</text>
<text x="76.6" y="47.2">D-</text>
<text x="158.3" y="47.8">1</text>
<text x="188.9" y="47.8">5</text>
<text x="28.9" y="50.8">D-</text>
<text x="39.7" y="51.3">A7</text>
<text x="45.4" y="49.5">DP1</text>
<text x="45.4" y="53.1">DN1</text>
<text x="60.6" y="49.5">DN2</text>
<text x="61.1" y="53.1">DP2</text>
<text x="69" y="51.3">B6</text>
<text x="76.6" y="50.8">D+</text>
<text x="161.8" y="49.5">VIN</text>
<text x="178.5" y="49.5">VOUT</text>
<text x="39.7" y="54.8">A8</text>
<text x="39.7" y="58.3">A9</text>
<text x="45.4" y="56.6">SBU1</text>
<text x="61" y="56.6">CC2</text>
<text x="69" y="54.8">B5</text>
<text x="158.3" y="54.8">3</text>
<text x="161.8" y="56.6">CE</text>
<text x="182.8" y="56.6">NC</text>
<text x="188.9" y="54.8">4</text>
<text x="357" y="59.6">BOOT0</text>
<text x="45.4" y="60.1">VBUS</text>
<text x="285.5" y="77.8">1</text>
<text x="256.5" y="80.8">U1RXD</text>
<text x="285.5" y="81.3">2</text>
<text x="290" y="82.7">TXD</text>
<text x="290" y="79.2">GND</text>
<text x="301.5" y="82.7">R232</text>
<text x="310.4" y="81.3">15</text>
<text x="256.5" y="84.3">U1TXD</text>
<text x="285.5" y="88.3">4</text>
<text x="285.5" y="84.8">3</text>
<text x="290" y="89.7">V3</text>
<text x="290" y="86.2">RXD</text>
<text x="300.5" y="89.7">DTR#</text>
<text x="300.8" y="86.2">RTS#</text>
<text x="310.4" y="84.8">14</text>
<text x="310.4" y="88.3">13</text>
<text x="318.2" y="87.8">DTR</text>
<text x="318.2" y="84.3">RTS</text>
<text x="256.5" y="94.9">D-</text>
<text x="256.5" y="91.3">D+</text>
<text x="285.5" y="95.4">6</text>
<text x="285.5" y="91.9">5</text>
<text x="290" y="93.3">D+</text>
<text x="300" y="93.3">DCD#</text>
<text x="310.4" y="91.9">12</text>
<text x="310.4" y="95.4">11</text>
<text x="58.4" y="100.7">3</text>
<text x="66" y="100.2">BAT+</text>
<text x="123.6" y="100.7">2</text>
<text x="131.2" y="100.2">BAT+</text>
<text x="285.5" y="98.9">7</text>
<text x="290" y="100.3">NC.</text>
<text x="290" y="96.8">D-</text>
<text x="300.3" y="100.3">DSR#</text>
<text x="303.6" y="96.8">RI#</text>
<text x="310.4" y="98.9">10</text>
<text x="434.1" y="100.7">5</text>
<text x="445.2" y="100.2">SW1</text>
<text x="483.5" y="100.7">5</text>
<text x="31.3" y="107.7">5</text>
<text x="50.6" y="102.4">BAT</text>
<text x="58.4" y="107.7">1</text>
<text x="120.2" y="106">1</text>
<text x="120.2" y="102.4">2</text>
<text x="123.6" y="104.2">1</text>
<text x="285.5" y="102.4">8</text>
<text x="290" y="103.9">NC.</text>
<text x="300.8" y="103.9">CTS#</text>
<text x="312.2" y="102.4">9</text>
<text x="430.6" y="106">4</text>
<text x="430.6" y="102.4">5</text>
<text x="434.1" y="107.7">3</text>
<text x="434.1" y="104.2">4</text>
<text x="445.2" y="107.2">VRx1</text>
<text x="445.2" y="103.7">VRy1</text>
<text x="480" y="106">4</text>
<text x="480" y="102.4">5</text>
<text x="483.5" y="107.7">3</text>
<text x="483.5" y="104.2">4</text>
<text x="498.1" y="107.2">VRx2</text>
<text x="34.8" y="109.5">PROG</text>
<text x="47.6" y="109.5">CHRG</text>
<text x="430.6" y="113">2</text>
<text x="430.6" y="109.5">3</text>
<text x="434.1" y="111.3">2</text>
<text x="480" y="113">2</text>
<text x="480" y="109.5">3</text>
<text x="483.5" y="111.3">2</text>
<text x="498.1" y="110.7">VRy2</text>
<text x="376.4" y="117.8">RESET</text>
<text x="430.6" y="116.6">1</text>
<text x="434.1" y="114.8">1</text>
<text x="480" y="116.6">1</text>
<text x="483.5" y="114.8">1</text>
<text x="499.9" y="114.3">SW2</text>
<text x="350" y="135.4">RTS</text>
<text x="314.7" y="160.1">BAT+</text>
<text x="170.2" y="172.6" transform="rotate(-90 170.2 172.6)">PB7</text>
<text x="173.7" y="172.6" transform="rotate(-90 173.7 172.6)">PB6</text>
<text x="177.3" y="172.6" transform="rotate(-90 177.3 172.6)">LED</text>
<text x="166.7" y="177.9" transform="rotate(-90 166.7 177.9)">BOOT0</text>
<text x="318.2" y="184.8">PB0</text>
<text x="160.2" y="190.8" transform="rotate(-90 160.2 190.8)">46</text>
<text x="163.7" y="190.8" transform="rotate(-90 163.7 190.8)">45</text>
<text x="167.2" y="190.8" transform="rotate(-90 167.2 190.8)">44</text>
<text x="170.7" y="190.8" transform="rotate(-90 170.7 190.8)">43</text>
<text x="174.3" y="190.8" transform="rotate(-90 174.3 190.8)">42</text>
<text x="177.8" y="190.8" transform="rotate(-90 177.8 190.8)">41</text>
<text x="181.3" y="190.8" transform="rotate(-90 181.3 190.8)">40</text>
<text x="184.9" y="190.8" transform="rotate(-90 184.9 190.8)">39</text>
<text x="188.4" y="190.8" transform="rotate(-90 188.4 190.8)">38</text>
<text x="191.9" y="190.8" transform="rotate(-90 191.9 190.8)">37</text>
<text x="462.8" y="188.3">U2RXD</text>
<text x="486.4" y="188.9">1</text>
<text x="489.9" y="190.6">12</text>
<text x="495.8" y="188.9">2</text>
<text x="486.4" y="192.4">3</text>
<text x="486.4" y="195.9">5</text>
<text x="489.9" y="194.2">34</text>
<text x="489.9" y="197.7">56</text>
<text x="495.8" y="195.9">6</text>
<text x="495.8" y="192.4">4</text>
<text x="161.2" y="201.9" transform="rotate(-90 161.2 201.9)">PB9</text>
<text x="164.7" y="201.9" transform="rotate(-90 164.7 201.9)">PB8</text>
<text x="171.8" y="201.9" transform="rotate(-90 171.8 201.9)">PB7</text>
<text x="175.3" y="201.9" transform="rotate(-90 175.3 201.9)">PB6</text>
<text x="178.9" y="201.9" transform="rotate(-90 178.9 201.9)">PB5</text>
<text x="182.4" y="201.9" transform="rotate(-90 182.4 201.9)">PB4</text>
<text x="185.9" y="201.9" transform="rotate(-90 185.9 201.9)">PB3</text>
<text x="189.4" y="203.9" transform="rotate(-90 189.4 203.9)">PA15</text>
<text x="193" y="203.9" transform="rotate(-90 193 203.9)">PA14</text>
<text x="486.4" y="199.5">7</text>
<text x="489.9" y="201.2">78</text>
<text x="495.8" y="199.5">8</text>
<text x="508.7" y="198.9">U2TXD</text>
<text x="168.3" y="207" transform="rotate(-90 168.3 207)">BOOT0</text>
<text x="131.9" y="210">1</text>
<text x="131.9" y="213.6">2</text>
<text x="138.9" y="211.8">VBTA</text>
<text x="138.9" y="215.3">PC13-ANTI_TAMP</text>
<text x="131.9" y="217.1">3</text>
<text x="131.9" y="220.6">4</text>
<text x="138.9" y="218.9">PC14-OSC32_IN</text>
<text x="198.7" y="218.9">PA13</text>
<text x="211.8" y="220.6">33</text>
<text x="211.8" y="217.1">34</text>
<text x="223" y="220.1">SDA</text>
<text x="226.5" y="216.6">PA13</text>
<text x="131.9" y="224.2">5</text>
<text x="131.9" y="227.7">6</text>
<text x="138.9" y="222.4">PC15-OSC32_OUT</text>
<text x="138.9" y="225.9">PD0_OSC_IN</text>
<text x="198.7" y="225.9">PA11</text>
<text x="198.7" y="222.4">PA12</text>
<text x="211.8" y="227.7">31</text>
<text x="211.8" y="224.2">32</text>
<text x="223" y="223.6">SCL</text>
<text x="223" y="227.2">U1RXD</text>
<text x="110.1" y="230.7">RESET</text>
<text x="131.9" y="231.2">7</text>
<text x="138.9" y="229.4">PD1_OSC_OUT</text>
<text x="138.9" y="233">NRST</text>
<text x="198.7" y="229.4">PA10</text>
<text x="200.7" y="233">PA9</text>
<text x="211.8" y="231.2">30</text>
<text x="223" y="230.7">U1TXD</text>
<text x="200.7" y="236.5">PA8</text>
<text x="211.8" y="238.3">28</text>
<text x="211.8" y="234.7">29</text>
<text x="226.5" y="234.2">SW2</text>
<text x="226.5" y="237.7">PB15</text>
<text x="110.1" y="244.8">VRx1</text>
<text x="110.1" y="241.3">PA0</text>
<text x="129.8" y="241.8">10</text>
<text x="129.8" y="245.3">11</text>
<text x="138.9" y="243.6">PA0_WKUP</text>
<text x="198.7" y="243.6">PB14</text>
<text x="198.7" y="240">PB15</text>
<text x="211.8" y="245.3">26</text>
<text x="211.8" y="241.8">27</text>
<text x="226.5" y="241.3">PB14</text>
<text x="226.5" y="244.8">PB13</text>
<text x="110.1" y="248.3">U2TXD</text>
<text x="129.8" y="248.8">12</text>
<text x="138.9" y="247.1">PA1</text>
<text x="138.9" y="250.6">PA2</text>
<text x="198.7" y="250.6">PB12</text>
<text x="198.7" y="247.1">PB13</text>
<text x="211.8" y="248.8">25</text>
<text x="226.5" y="248.3">PB12</text>
<text x="154.5" y="264" transform="rotate(-90 154.5 264)">PA3</text>
<text x="158" y="264" transform="rotate(-90 158 264)">PA4</text>
<text x="161.6" y="264" transform="rotate(-90 161.6 264)">PA5</text>
<text x="165.1" y="264" transform="rotate(-90 165.1 264)">PA6</text>
<text x="168.6" y="264" transform="rotate(-90 168.6 264)">PA7</text>
<text x="172.2" y="264" transform="rotate(-90 172.2 264)">PB0</text>
<text x="175.7" y="264" transform="rotate(-90 175.7 264)">PB1</text>
<text x="179.2" y="264" transform="rotate(-90 179.2 264)">PB2</text>
<text x="182.7" y="264" transform="rotate(-90 182.7 264)">PB10</text>
<text x="186.3" y="264" transform="rotate(-90 186.3 264)">PB11</text>
<text x="308.9" y="268.3">3</text>
<text x="308.9" y="264.7">4</text>
<text x="323.5" y="269.5">SCL</text>
<text x="153.1" y="272.5" transform="rotate(-90 153.1 272.5)">13</text>
<text x="156.6" y="272.5" transform="rotate(-90 156.6 272.5)">14</text>
<text x="160.2" y="272.5" transform="rotate(-90 160.2 272.5)">15</text>
<text x="163.7" y="272.5" transform="rotate(-90 163.7 272.5)">16</text>
<text x="167.2" y="272.5" transform="rotate(-90 167.2 272.5)">17</text>
<text x="170.7" y="272.5" transform="rotate(-90 170.7 272.5)">18</text>
<text x="174.3" y="272.5" transform="rotate(-90 174.3 272.5)">19</text>
<text x="177.8" y="272.5" transform="rotate(-90 177.8 272.5)">20</text>
<text x="181.3" y="272.5" transform="rotate(-90 181.3 272.5)">21</text>
<text x="184.9" y="272.5" transform="rotate(-90 184.9 272.5)">22</text>
<text x="308.9" y="275.3">1</text>
<text x="308.9" y="271.8">2</text>
<text x="323.5" y="273">SDA</text>
<text x="43" y="281.8">BOOT0</text>
<text x="111.8" y="283.6">BOOT1</text>
<text x="447" y="283.6">PA0</text>
<text x="447" y="287.1">PB1</text>
<text x="465.2" y="287.7">3</text>
<text x="465.2" y="284.1">1</text>
<text x="468.7" y="285.9">1</text>
<text x="474.7" y="285.9">2</text>
<text x="478.2" y="287.7">4</text>
<text x="478.2" y="284.1">2</text>
<text x="491.1" y="283.6">PB13</text>
<text x="491.1" y="287.1">PB14</text>
<text x="152.6" y="290.8" transform="rotate(-90 152.6 290.8)">U2RXD</text>
<text x="156.1" y="290.8" transform="rotate(-90 156.1 290.8)">VRy1</text>
<text x="159.6" y="290.8" transform="rotate(-90 159.6 290.8)">VRx2</text>
<text x="163.2" y="290.8" transform="rotate(-90 163.2 290.8)">VRy2</text>
<text x="166.7" y="290.8" transform="rotate(-90 166.7 290.8)">SW1</text>
<text x="170.2" y="290.8" transform="rotate(-90 170.2 290.8)">PB0</text>
<text x="173.7" y="290.8" transform="rotate(-90 173.7 290.8)">PB1</text>
<text x="177.3" y="290.8" transform="rotate(-90 177.3 290.8)">BOOT1</text>
<text x="180.8" y="290.8" transform="rotate(-90 180.8 290.8)">PB10</text>
<text x="184.3" y="290.8" transform="rotate(-90 184.3 290.8)">PB11</text>
<text x="465.2" y="291.2">5</text>
<text x="468.7" y="292.9">5</text>
<text x="468.7" y="289.4">3</text>
<text x="474.7" y="289.4">4</text>
<text x="475.3" y="292.6">6</text>
<text x="478" y="291.2">6</text>
<text x="491.1" y="290.6">PB15</text>
<text x="447" y="294.2">PB10</text>
<text x="447" y="297.7">PB11</text>
<text x="465.4" y="298.2">9</text>
<text x="465.4" y="294.7">7</text>
<text x="468.1" y="299.6">9</text>
<text x="468.1" y="296.1">7</text>
<text x="473.3" y="299.6">10</text>
<text x="475.3" y="296.1">8</text>
<text x="478" y="298.2">10</text>
<text x="478" y="294.7">8</text>
<text x="491.1" y="294.2">PA13</text>
<text x="491.1" y="297.7">PB7</text>
<text x="447" y="301.2">PB12</text>
<text x="463.4" y="301.8">11</text>
<text x="468.1" y="303.2">11</text>
<text x="473.3" y="303.2">12</text>
<text x="478" y="301.8">12</text>
<text x="491.1" y="301.2">PB6</text>
<text x="78.3" y="311.8">RESET</text>
<text x="133" y="325.9">LED</text>
</g>
<g font-size="3.2">
<text x="39.7" y="37.2">A1</text>
<text x="45.4" y="38.9">GND</text>
<text x="158.3" y="51.3">2</text>
<text x="161.8" y="53.1">VSS</text>
<text x="37.7" y="61.9">A12</text>
<text x="45.4" y="63.6">GND</text>
<text x="49.6" y="106">GND</text>
<text x="58.4" y="104.2">2</text>
<text x="156.6" y="190.8" transform="rotate(-90 156.6 190.8)">47</text>
<text x="157.7" y="206.4" transform="rotate(-90 157.7 206.4)">VSS_3</text>
<text x="196.3" y="215.3">VSS_2</text>
<text x="211.8" y="213.6">35</text>
<text x="131.9" y="234.7">8</text>
<text x="138.9" y="236.5">VSSA</text>
<text x="189.8" y="264" transform="rotate(-90 189.8 264)">VSS_1</text>
<text x="188.4" y="272.5" transform="rotate(-90 188.4 272.5)">23</text>
<text x="57.9" y="321.5" transform="rotate(-90 57.9 321.5)">2</text>
<text x="57.9" y="333.8" transform="rotate(-90 57.9 333.8)">1</text>
</g>
<g font-size="3.2" fill="#f00">
<text x="310.4" y="77.8">16</text>
<text x="303.1" y="79.2">VCC</text>
<text x="31.3" y="100.7">4</text>
<text x="34.8" y="102.4">VCC</text>
<text x="153.1" y="190.8" transform="rotate(-90 153.1 190.8)">48</text>
<text x="154.2" y="206.9" transform="rotate(-90 154.2 206.9)">VDD_3</text>
<text x="195.7" y="211.8">VDD_2</text>
<text x="211.8" y="210">36</text>
<text x="131.9" y="238.3">9</text>
<text x="138.9" y="240">VDD</text>
<text x="193.3" y="264" transform="rotate(-90 193.3 264)">VDD_1</text>
<text x="191.9" y="272.5" transform="rotate(-90 191.9 272.5)">24</text>
</g>
</svg>
